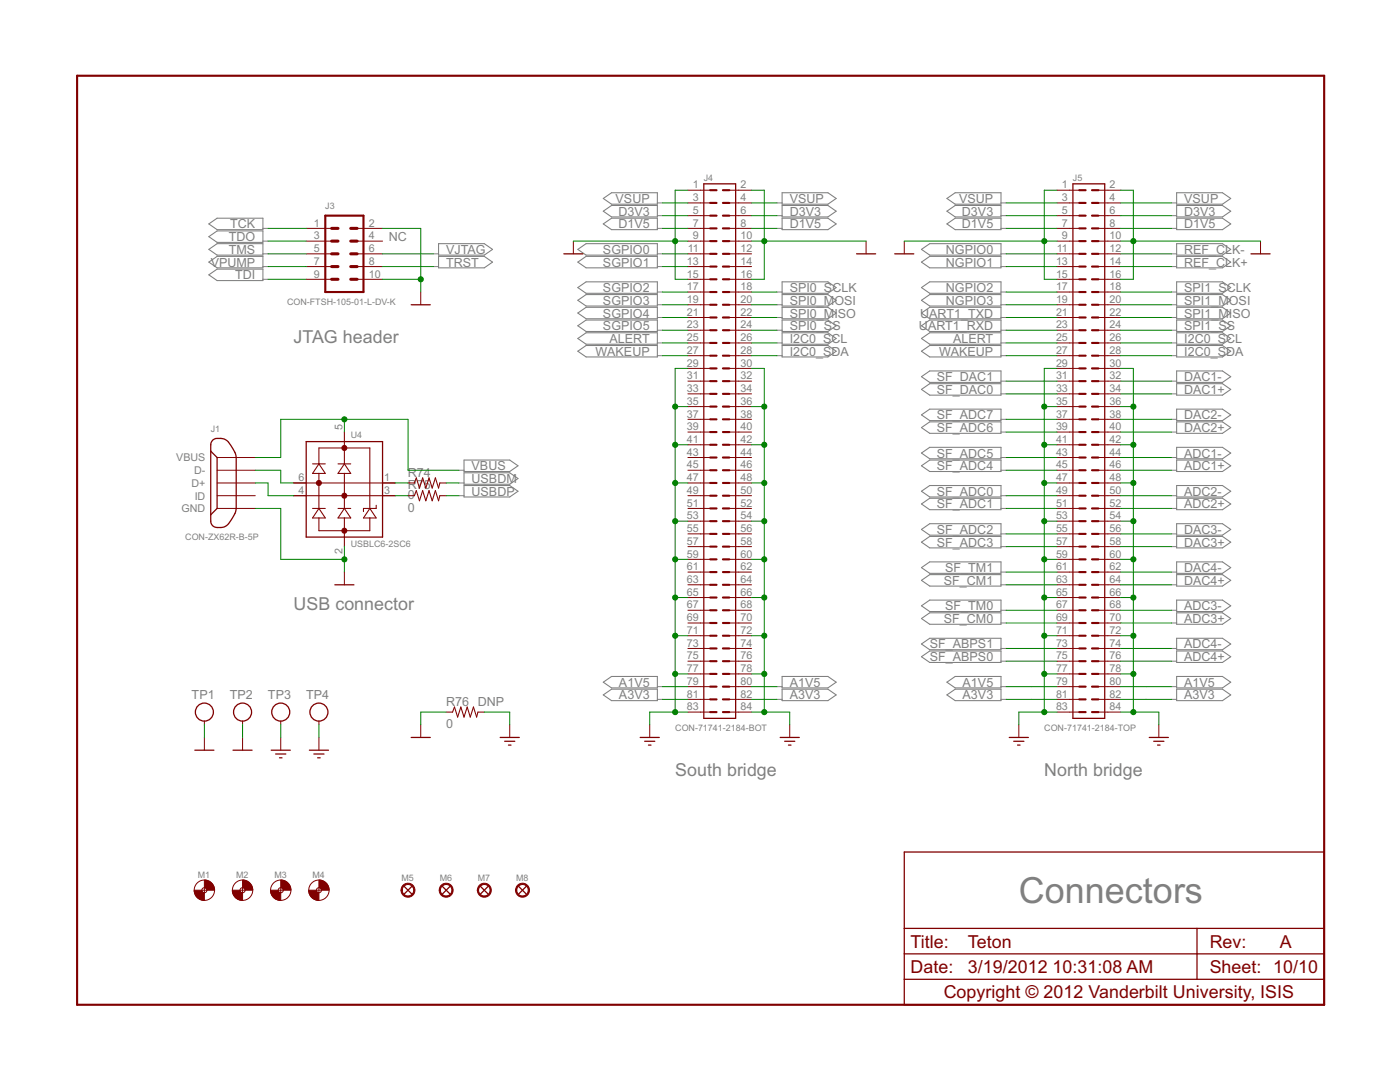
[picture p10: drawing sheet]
<svg xmlns="http://www.w3.org/2000/svg" width="279mm" height="216mm" viewBox="0 0 279 216" stroke-linecap="round" stroke-linejoin="round" font-family="sans-serif">
<g fill="none" stroke="#808080" stroke-width=".21">
<path d="M120.4 39.6l1.6-1.1h9.2v2.2h-9.2zM156.1 38.5h9.1l1.7 1.1-1.7 1.1h-9.1zM189 39.6l1.6-1.1h9.2v2.2h-9.2zM234.8 38.5h9.2l1.6 1.1-1.6 1.1h-9.2zM41.7 44.7l1.6-1.2h9.2v2.3h-9.2zM41.7 52.3l1.6-1.1h9.2v2.2h-9.2zM41.7 47.2l1.6-1.1h9.2v2.3h-9.2zM41.7 49.8l1.6-1.2h9.2v2.3h-9.2zM41.7 54.8l1.6-1.1h9.2v2.3h-9.2zM87.5 48.6h9.1l1.7 1.2-1.7 1.1h-9.1zM87.5 51.2h9.1l1.7 1.1-1.7 1.1h-9.1zM115.3 49.8l1.7-1.2h14.2v2.3h-14.2z"/>
<path d="M115.3 52.3l1.7-1.1h14.2v2.2h-14.2zM115.3 57.4l1.7-1.2h14.2v2.3h-14.2zM115.3 59.9l1.7-1.1h14.2v2.3h-14.2zM120.4 42.1l1.6-1.1h9.2v2.3h-9.2zM120.4 44.7l1.6-1.2h9.2v2.3h-9.2zM156.1 41h9.1l1.7 1.1-1.7 1.2h-9.1zM156.1 43.5h9.1l1.7 1.2-1.7 1.1h-9.1zM156.1 56.2h9.1l1.7 1.2-1.7 1.1h-9.1zM156.1 58.8h9.1l1.7 1.1-1.7 1.2h-9.1zM183.9 49.8l1.6-1.2h14.3v2.3h-14.3zM183.9 52.3l1.6-1.1h14.3v2.2h-14.3zM183.9 57.4l1.6-1.2h14.3v2.3h-14.3z"/>
<path d="M183.9 59.9l1.6-1.1h14.3v2.3h-14.3zM189 42.1l1.6-1.1h9.2v2.3h-9.2zM189 44.7l1.6-1.2h9.2v2.3h-9.2zM234.8 41h9.2l1.6 1.1-1.6 1.2h-9.2zM234.8 43.5h9.2l1.6 1.2-1.6 1.1h-9.2zM234.8 48.6h9.2l1.6 1.2-1.6 1.1h-9.2zM234.8 51.2h9.2l1.6 1.1-1.6 1.1h-9.2zM234.8 56.2h9.2l1.6 1.2-1.6 1.1h-9.2zM234.8 58.8h9.2l1.6 1.1-1.6 1.2h-9.2zM115.3 62.5l1.7-1.2h14.2v2.3h-14.2zM115.3 65l1.7-1.1h14.2v2.2h-14.2zM115.3 67.5l1.7-1.1h14.2v2.3h-14.2z"/>
<path d="M115.3 70.1l1.7-1.2h14.2v2.3h-14.2zM156.1 61.3h9.1l1.7 1.2-1.7 1.1h-9.1zM156.1 63.9h9.1l1.7 1.1-1.7 1.1h-9.1zM156.1 66.4h9.1l1.7 1.1-1.7 1.2h-9.1zM156.1 68.9h9.1l1.7 1.2-1.7 1.1h-9.1zM183.9 62.5l1.6-1.2h14.3v2.3h-14.3zM183.9 65l1.6-1.1h14.3v2.2h-14.3zM183.9 67.5l1.6-1.1h14.3v2.3h-14.3zM183.9 70.1l1.6-1.2h14.3v2.3h-14.3zM183.9 75.2l1.6-1.2h14.3v2.3h-14.3zM183.9 77.7l1.6-1.1h14.3v2.2h-14.3zM234.8 61.3h9.2l1.6 1.2-1.6 1.1h-9.2z"/>
<path d="M234.8 63.9h9.2l1.6 1.1-1.6 1.1h-9.2zM234.8 66.4h9.2l1.6 1.1-1.6 1.2h-9.2zM234.8 68.9h9.2l1.6 1.2-1.6 1.1h-9.2zM234.8 74h9.2l1.6 1.2-1.6 1.1h-9.2zM234.8 76.6h9.2l1.6 1.1-1.6 1.1h-9.2zM92.6 96.9h9.1l1.7 1.1-1.7 1.2h-9.1zM92.6 91.8h9.1l1.7 1.1-1.7 1.2h-9.1zM92.6 94.3h9.1l1.7 1.2-1.7 1.1h-9.1zM183.9 82.8l1.6-1.2h14.3v2.3h-14.3zM183.9 85.3l1.6-1.1h14.3v2.3h-14.3zM183.9 90.4l1.6-1.1h14.3v2.2h-14.3zM183.9 92.9l1.6-1.1h14.3v2.3h-14.3z"/>
<path d="M183.9 98l1.6-1.1h14.3v2.3h-14.3zM234.8 81.6h9.2l1.6 1.2-1.6 1.1h-9.2zM234.8 84.2h9.2l1.6 1.1-1.6 1.2h-9.2zM234.8 89.3h9.2l1.6 1.1-1.6 1.1h-9.2zM234.8 91.8h9.2l1.6 1.1-1.6 1.2h-9.2zM234.8 96.9h9.2l1.6 1.1-1.6 1.2h-9.2zM234.8 99.4h9.2l1.6 1.2-1.6 1.1h-9.2zM183.9 100.6l1.6-1.2h14.3v2.3h-14.3zM183.9 105.6l1.6-1.1h14.3v2.3h-14.3zM183.9 108.2l1.6-1.2h14.3v2.3h-14.3zM183.9 113.3l1.6-1.2h14.3v2.3h-14.3zM183.9 115.8l1.6-1.1h14.3v2.2h-14.3z"/>
<path d="M234.8 104.5h9.2l1.6 1.1-1.6 1.2h-9.2zM234.8 107h9.2l1.6 1.2-1.6 1.1h-9.2zM234.8 112.1h9.2l1.6 1.2-1.6 1.1h-9.2zM234.8 114.7h9.2l1.6 1.1-1.6 1.1h-9.2zM234.8 119.7h9.2l1.6 1.2-1.6 1.1h-9.2zM120.4 136.1l1.6-1.1h9.2v2.3h-9.2zM120.4 138.7l1.6-1.2h9.2v2.3h-9.2zM156.1 135h9.1l1.7 1.1-1.7 1.2h-9.1zM156.1 137.5h9.1l1.7 1.2-1.7 1.1h-9.1zM183.9 120.9l1.6-1.2h14.3v2.3h-14.3zM183.9 123.4l1.6-1.1h14.3v2.3h-14.3zM183.9 128.5l1.6-1.1h14.3v2.2h-14.3z"/>
<path d="M183.9 131l1.6-1.1h14.3v2.3h-14.3zM189 138.7l1.6-1.2h9.2v2.3h-9.2zM189 136.1l1.6-1.1h9.2v2.3h-9.2zM234.8 137.5h9.2l1.6 1.2-1.6 1.1h-9.2zM234.8 135h9.2l1.6 1.1-1.6 1.2h-9.2zM234.8 122.3h9.2l1.6 1.1-1.6 1.2h-9.2zM234.8 127.4h9.2l1.6 1.1-1.6 1.1h-9.2zM234.8 129.9h9.2l1.6 1.1-1.6 1.2h-9.2z"/>
</g>
<g fill="none" stroke="#808080" stroke-width=".2">
<path d="M52.5 45.6h1M52.5 48.1h1M52.5 50.7h1M52.5 53.2h1M52.5 55.7h1M86.5 50.7h1M86.5 53.2h1M131.2 40.5h1M131.2 43h1M131.2 45.6h1M131.2 50.7h1M131.2 53.2h1"/>
<path d="M131.2 58.3h1M155.1 40.5h1M155.1 43h1M155.1 45.6h1M155.1 58.3h1M199.8 40.5h1M199.8 43h1M199.8 45.6h1M199.8 50.7h1M199.8 53.2h1M199.8 58.3h1M233.8 40.5h1"/>
<path d="M233.8 43h1M233.8 45.6h1M233.8 50.7h1M233.8 53.2h1M233.8 58.3h1M118.9 68.9h10.8M131.2 68.4h1M131.2 71h1M131.2 65.9h1M131.2 60.8h1M131.2 63.4h1M155.1 68.4h1"/>
<path d="M155.1 71h1M155.1 65.9h1M155.1 60.8h1M155.1 63.4h1M187.4 68.9h10.8M199.8 78.6h1M199.8 76.1h1M199.8 68.4h1M199.8 71h1M199.8 65.9h1M199.8 60.8h1M199.8 63.4h1"/>
<path d="M233.8 78.6h1M233.8 76.1h1M233.8 68.4h1M233.8 71h1M233.8 65.9h1M233.8 60.8h1M233.8 63.4h1M91.6 98.9h1M91.6 93.8h1M91.6 96.4h1M199.8 86.2h1M199.8 83.7h1"/>
<path d="M199.8 98.9h1M199.8 93.8h1M199.8 91.3h1M233.8 86.2h1M233.8 83.7h1M233.8 98.9h1M233.8 93.8h1M233.8 91.3h1M199.8 116.7h1M199.8 114.2h1M199.8 109.1h1M199.8 106.5h1"/>
<path d="M199.8 101.5h1M233.8 116.7h1M233.8 114.2h1M233.8 109.1h1M233.8 106.5h1M233.8 101.5h1M131.2 139.6h1M131.2 137h1M155.1 139.6h1M155.1 137h1M199.8 139.6h1M199.8 137h1"/>
<path d="M199.8 131.9h1M199.8 129.4h1M199.8 124.3h1M199.8 121.8h1M233.8 139.6h1M233.8 137h1M233.8 131.9h1M233.8 129.4h1M233.8 124.3h1M233.8 121.8h1"/>
</g>
<g fill="none" stroke="#800000" stroke-width=".25">
<path d="M140.5 36.7h6.3v106.6h-6.3zM214.1 36.7h6.4v106.6h-6.4zM112.5 50.7h3.8M170.9 50.7h3.9M178.6 50.7h3.8M249.7 50.7h3.8M82.1 60.8h3.8M42.1 90l1.2 1.3v10.2l-1.2 1.2M42.5 87.8a2.56 2.56 0 0 1 3.6 1.1l.8 1.4 .2 1v10.2a6.1 6.1 0 0 1-2.3 3.6 2 2 0 0 1-2.6-.6l-.1-.5v-15.2l.1-.6zM61.1 88.1h15.2v19.1h-15.2zM66.8 116.7h3.8M38.9 149.7h3.8"/>
<path d="M46.5 149.7h3.8M54.1 149.7h3.8M55 150.5h2M55.8 151.2h.5M61.7 149.7h3.9M62.6 150.5h2.1M63.4 151.2h.5M82.1 147.2h3.8M99.8 147.2h3.8M100.7 147.9h2M101.5 148.7h.5M127.8 147.2h3.8"/>
<path d="M128.7 147.9h2M129.4 148.7h.5M155.7 147.2h3.8M156.6 147.9h2M157.4 148.7h.5M201.4 147.2h3.8M202.3 147.9h2M203.1 148.7h.5M229.4 147.2h3.8M230.3 147.9h2M231 148.7h.5M80.7 176.9l1.5 1.5"/>
<path d="M82.2 176.9l-1.5 1.5M88.3 176.9l1.5 1.5M89.8 176.9l-1.5 1.5M95.9 176.9l1.5 1.5M97.4 176.9l-1.5 1.5M103.5 176.9l1.5 1.5M105 176.9l-1.5 1.5M180.5 170h83.8v30.5h-83.8zM180.5 195.4h83.8M180.5 190.3h83.8M180.5 185.3h83.8M238.9 185.3v10.1"/>
<circle cx="40.8" cy="142.1" r="1.8"/>
<circle cx="48.4" cy="142.1" r="1.8"/>
<circle cx="56" cy="142.1" r="1.8"/>
<circle cx="63.6" cy="142.1" r="1.8"/>
</g>
<g fill="none" stroke="#800000" stroke-width=".2">
<path d="M137.3 38h4.4M145.5 38h4.5M210.9 38h4.5M219.2 38h4.4M61.1 45.6h5.1M61.1 48.1h5.1M61.1 50.7h5.1M61.1 53.2h5.1M61.1 55.7h5.1M71.3 45.6h5M71.3 48.1h5M71.3 50.7h5"/>
<path d="M71.3 53.2h5M71.3 55.7h5M84 58.3v2.5M114.4 48.1v2.6M137.3 40.5h4.4M137.3 43h4.4M137.3 45.6h4.4M137.3 48.1h4.4M137.3 50.7h4.4M137.3 53.2h4.4M137.3 55.7h4.4M137.3 58.3h4.4"/>
<path d="M145.5 40.5h4.5M145.5 43h4.5M145.5 45.6h4.5M145.5 48.1h4.5M145.5 50.7h4.5M145.5 53.2h4.5M145.5 55.7h4.5M145.5 58.3h4.5M172.8 48.1v2.6M180.5 48.1v2.6M210.9 40.5h4.5M210.9 43h4.5"/>
<path d="M210.9 45.6h4.5M210.9 48.1h4.5M210.9 50.7h4.5M210.9 53.2h4.5M210.9 55.7h4.5M210.9 58.3h4.5M219.2 40.5h4.4M219.2 43h4.4M219.2 45.6h4.4M219.2 48.1h4.4M219.2 50.7h4.4M219.2 53.2h4.4"/>
<path d="M219.2 55.7h4.4M219.2 58.3h4.4M251.6 48.1v2.6M137.3 60.8h4.4M137.3 63.4h4.4M137.3 65.9h4.4M137.3 68.4h4.4M137.3 71h4.4M137.3 73.5h4.4M137.3 76.1h4.4M137.3 78.6h4.4M145.5 60.8h4.5"/>
<path d="M145.5 63.4h4.5M145.5 65.9h4.5M145.5 68.4h4.5M145.5 71h4.5M145.5 73.5h4.5M145.5 76.1h4.5M145.5 78.6h4.5M210.9 60.8h4.5M210.9 63.4h4.5M210.9 65.9h4.5M210.9 68.4h4.5M210.9 71h4.5"/>
<path d="M210.9 73.5h4.5M210.9 76.1h4.5M210.9 78.6h4.5M219.2 60.8h4.4M219.2 63.4h4.4M219.2 65.9h4.4M219.2 68.4h4.4M219.2 71h4.4M219.2 73.5h4.4M219.2 76.1h4.4M219.2 78.6h4.4M43.3 91.3h7.6"/>
<path d="M43.3 93.8h7.6M43.3 96.4h7.6M43.3 98.9h7.6M58.6 96.4h2.5M58.6 98.9h2.5M76.3 96.4h2.6M76.3 98.9h2.6M137.3 81.1h4.4M137.3 83.7h4.4M137.3 86.2h4.4M137.3 88.8h4.4M137.3 91.3h4.4"/>
<path d="M137.3 93.8h4.4M137.3 96.4h4.4M137.3 98.9h4.4M145.5 81.1h4.5M145.5 83.7h4.5M145.5 86.2h4.5M145.5 88.8h4.5M145.5 91.3h4.5M145.5 93.8h4.5M145.5 96.4h4.5M145.5 98.9h4.5M210.9 81.1h4.5"/>
<path d="M210.9 83.7h4.5M210.9 86.2h4.5M210.9 88.8h4.5M210.9 91.3h4.5M210.9 93.8h4.5M210.9 96.4h4.5M210.9 98.9h4.5M219.2 81.1h4.4M219.2 83.7h4.4M219.2 86.2h4.4M219.2 88.8h4.4M219.2 91.3h4.4"/>
<path d="M219.2 93.8h4.4M219.2 96.4h4.4M219.2 98.9h4.4M43.3 101.5h7.6M68.7 114.2v2.5M137.3 101.5h4.4M137.3 104h4.4M137.3 106.5h4.4M137.3 109.1h4.4M137.3 111.6h4.4M137.3 114.2h4.4M137.3 116.7h4.4"/>
<path d="M137.3 119.2h4.4M145.5 101.5h4.5M145.5 104h4.5M145.5 106.5h4.5M145.5 109.1h4.5M145.5 111.6h4.5M145.5 114.2h4.5M145.5 116.7h4.5M145.5 119.2h4.5M210.9 101.5h4.5M210.9 104h4.5M210.9 106.5h4.5"/>
<path d="M210.9 109.1h4.5M210.9 111.6h4.5M210.9 114.2h4.5M210.9 116.7h4.5M210.9 119.2h4.5M219.2 101.5h4.4M219.2 104h4.4M219.2 106.5h4.4M219.2 109.1h4.4M219.2 111.6h4.4M219.2 114.2h4.4M219.2 116.7h4.4"/>
<path d="M219.2 119.2h4.4M137.3 121.8h4.4M137.3 124.3h4.4M137.3 126.9h4.4M137.3 129.4h4.4M137.3 131.9h4.4M137.3 134.5h4.4M137.3 137h4.4M137.3 139.6h4.4M145.5 121.8h4.5M145.5 124.3h4.5M145.5 126.9h4.5"/>
<path d="M145.5 129.4h4.5M145.5 131.9h4.5M145.5 134.5h4.5M145.5 137h4.5M145.5 139.6h4.5M210.9 121.8h4.5M210.9 124.3h4.5M210.9 126.9h4.5M210.9 129.4h4.5M210.9 131.9h4.5M210.9 134.5h4.5M210.9 137h4.5"/>
<path d="M210.9 139.6h4.5M219.2 121.8h4.4M219.2 124.3h4.4M219.2 126.9h4.4M219.2 129.4h4.4M219.2 131.9h4.4M219.2 134.5h4.4M219.2 137h4.4M219.2 139.6h4.4M40.8 143.8v.8M40.8 147.2v2.5M48.4 143.8v.8"/>
<path d="M48.4 147.2v2.5M56 143.8v.8M56 147.2v2.5M63.6 143.8v.8M63.6 147.2v2.5M84 144.6v2.6M101.7 144.6v2.6M129.7 144.6v2.6M137.3 142.1h4.4M145.5 142.1h4.5M157.6 144.6v2.6M203.3 144.6v2.6"/>
<path d="M210.9 142.1h4.5M219.2 142.1h4.4M231.3 144.6v2.6M40.3 177.6h1M40.8 177.1v1M47.9 177.6h1M48.4 177.1v1M55.5 177.6h1M56 177.1v1M63.1 177.6h1.1M63.6 177.1v1"/>
<circle cx="40.8" cy="177.6" r="2.03"/>
<circle cx="40.8" cy="177.6" r=".51"/>
<circle cx="48.4" cy="177.6" r="2.03"/>
<circle cx="48.4" cy="177.6" r=".51"/>
<circle cx="56" cy="177.6" r="2.03"/>
<circle cx="56" cy="177.6" r=".51"/>
<circle cx="63.6" cy="177.6" r="2.03"/>
<circle cx="63.6" cy="177.6" r=".51"/>
</g>
<g fill="none" stroke="#800000" stroke-width=".42">
<path d="M15.4 15.1h248.9v185.4h-248.9zM141.7 38h1.3M144.3 38h1.2M215.4 38h1.3M217.9 38h1.3M64.9 43h7.6v15.3h-7.6zM141.7 40.5h1.3M141.7 43h1.3M141.7 45.6h1.3M141.7 48.1h1.3M141.7 50.7h1.3M141.7 53.2h1.3"/>
<path d="M141.7 55.7h1.3M141.7 58.3h1.3M144.3 40.5h1.2M144.3 43h1.2M144.3 45.6h1.2M144.3 48.1h1.2M144.3 50.7h1.2M144.3 53.2h1.2M144.3 55.7h1.2M144.3 58.3h1.2M215.4 40.5h1.3M215.4 43h1.3"/>
<path d="M215.4 45.6h1.3M215.4 48.1h1.3M215.4 50.7h1.3M215.4 53.2h1.3M215.4 55.7h1.3M215.4 58.3h1.3M217.9 40.5h1.3M217.9 43h1.3M217.9 45.6h1.3M217.9 48.1h1.3M217.9 50.7h1.3M217.9 53.2h1.3"/>
<path d="M217.9 55.7h1.3M217.9 58.3h1.3M141.7 60.8h1.3M141.7 63.4h1.3M141.7 65.9h1.3M141.7 68.4h1.3M141.7 71h1.3M141.7 73.5h1.3M141.7 76.1h1.3M141.7 78.6h1.3M144.3 60.8h1.2M144.3 63.4h1.2"/>
<path d="M144.3 65.9h1.2M144.3 68.4h1.2M144.3 71h1.2M144.3 73.5h1.2M144.3 76.1h1.2M144.3 78.6h1.2M215.4 60.8h1.3M215.4 63.4h1.3M215.4 65.9h1.3M215.4 68.4h1.3M215.4 71h1.3M215.4 73.5h1.3"/>
<path d="M215.4 76.1h1.3M215.4 78.6h1.3M217.9 60.8h1.3M217.9 63.4h1.3M217.9 65.9h1.3M217.9 68.4h1.3M217.9 71h1.3M217.9 73.5h1.3M217.9 76.1h1.3M217.9 78.6h1.3M141.7 81.1h1.3M141.7 83.7h1.3"/>
<path d="M141.7 86.2h1.3M141.7 88.8h1.3M141.7 91.3h1.3M141.7 93.8h1.3M141.7 96.4h1.3M141.7 98.9h1.3M144.3 81.1h1.2M144.3 83.7h1.2M144.3 86.2h1.2M144.3 88.8h1.2M144.3 91.3h1.2M144.3 93.8h1.2"/>
<path d="M144.3 96.4h1.2M144.3 98.9h1.2M215.4 81.1h1.3M215.4 83.7h1.3M215.4 86.2h1.3M215.4 88.8h1.3M215.4 91.3h1.3M215.4 93.8h1.3M215.4 96.4h1.3M215.4 98.9h1.3M217.9 81.1h1.3M217.9 83.7h1.3"/>
<path d="M217.9 86.2h1.3M217.9 88.8h1.3M217.9 91.3h1.3M217.9 93.8h1.3M217.9 96.4h1.3M217.9 98.9h1.3M141.7 101.5h1.3M141.7 104h1.3M141.7 106.5h1.3M141.7 109.1h1.3M141.7 111.6h1.3M141.7 114.2h1.3"/>
<path d="M141.7 116.7h1.3M141.7 119.2h1.3M144.3 101.5h1.2M144.3 104h1.2M144.3 106.5h1.2M144.3 109.1h1.2M144.3 111.6h1.2M144.3 114.2h1.2M144.3 116.7h1.2M144.3 119.2h1.2M215.4 101.5h1.3M215.4 104h1.3"/>
<path d="M215.4 106.5h1.3M215.4 109.1h1.3M215.4 111.6h1.3M215.4 114.2h1.3M215.4 116.7h1.3M215.4 119.2h1.3M217.9 101.5h1.3M217.9 104h1.3M217.9 106.5h1.3M217.9 109.1h1.3M217.9 111.6h1.3M217.9 114.2h1.3"/>
<path d="M217.9 116.7h1.3M217.9 119.2h1.3M141.7 121.8h1.3M141.7 124.3h1.3M141.7 126.9h1.3M141.7 129.4h1.3M141.7 131.9h1.3M141.7 134.5h1.3M141.7 137h1.3M141.7 139.6h1.3M144.3 121.8h1.2M144.3 124.3h1.2"/>
<path d="M144.3 126.9h1.2M144.3 129.4h1.2M144.3 131.9h1.2M144.3 134.5h1.2M144.3 137h1.2M144.3 139.6h1.2M215.4 121.8h1.3M215.4 124.3h1.3M215.4 126.9h1.3M215.4 129.4h1.3M215.4 131.9h1.3M215.4 134.5h1.3"/>
<path d="M215.4 137h1.3M215.4 139.6h1.3M217.9 121.8h1.3M217.9 124.3h1.3M217.9 126.9h1.3M217.9 129.4h1.3M217.9 131.9h1.3M217.9 134.5h1.3M217.9 137h1.3M217.9 139.6h1.3M141.7 142.1h1.3M144.3 142.1h1.2"/>
<path d="M215.4 142.1h1.3M217.9 142.1h1.3"/>
</g>
<path d="M66.2 50.7h1.3M66.2 48.1h1.3M66.2 45.6h1.3M66.2 55.7h1.3M66.2 53.2h1.3M70 50.7h1.3M70 48.1h1.3M70 45.6h1.3M70 55.7h1.3M70 53.2h1.3" fill="none" stroke="#800000" stroke-width=".61"/>
<g fill="none" stroke="#800000" stroke-width=".21">
<path d="M58.6 98.9h20.3M58.6 96.4h20.3M62.4 92.6h2.5M63.6 92.6l1.3 1.9h-2.5zM63.6 92.6v-3.2h10.2v12.1M63.6 94.5v7M67.5 92.6h2.5M68.7 92.6l1.3 1.9h-2.5zM68.7 86.2v6.4M68.7 94.5v7M81.4 98.9h1.3l.4-1 .6 2 .6-2 .7 2 .6-2 .7 2 .6-2 .6 2 .3-1h1.2M81.4 96.4h1.3l.4-1 .6 2 .6-2 .7 2 .6-2 .7 2 .6-2 .6 2 .3-1h1.2"/>
<path d="M62.4 101.5h2.5M63.6 101.5l1.3 1.9h-2.5zM63.6 103.4v2.5h10.2v-2.5M67.5 101.5h2.5M68.7 101.5l1.3 1.9h-2.5zM68.7 103.4v5.7M73.8 101.5l1.3 1.9h-2.6zM75.1 100.8v.7h-2.6v.6M89 142.1h1.3l.4-1 .6 2 .7-2 .6 2 .6-2 .7 2 .6-2 .6 2 .3-1h1.2"/>
</g>
<g fill="#800000" stroke="#800000" stroke-width=".2">
<path d="M40.8 175.6a2.04 2.04 0 0 1 2 2h-1.5l-.2-.4-.3-.1z" fill-rule="evenodd"/>
<path d="M38.8 177.6h1.5l.1 .3 .4 .2v1.6a2 2 0 0 1-2-2.1z" fill-rule="evenodd"/>
<path d="M48.4 175.6a2.04 2.04 0 0 1 2 2h-1.5l-.2-.4-.3-.1z" fill-rule="evenodd"/>
<path d="M46.4 177.6h1.5l.1 .3 .4 .2v1.6a2 2 0 0 1-2-2.1z" fill-rule="evenodd"/>
<path d="M56 175.6a2.04 2.04 0 0 1 2.1 2h-1.6l-.2-.4-.3-.1z" fill-rule="evenodd"/>
<path d="M54 177.6h1.5l.1 .3 .4 .2v1.6a2 2 0 0 1-2-2.1z" fill-rule="evenodd"/>
<path d="M63.6 175.6a2.04 2.04 0 0 1 2.1 2h-1.5l-.3-.4-.3-.1z" fill-rule="evenodd"/>
<path d="M61.6 177.6h1.5l.1 .3 .4 .2v1.6a2 2 0 0 1-2-2.1z" fill-rule="evenodd"/>
<path d="M80.4 176.7a1.4 1.4 0 0 1 2.2 .2 1.4 1.4 0 0 1-.8 2.1 1.4 1.4 0 0 1-1.8-1.4h.3a1.14 1.14 0 0 1 1.7-.9 1.14 1.14 0 0 1 .1 1.9 1.14 1.14 0 0 1-1.8-.7v-.3h-.3z" fill-rule="evenodd"/>
<path d="M88 176.7a1.4 1.4 0 0 1 2.2 .2 1.4 1.4 0 0 1-.8 2.1 1.4 1.4 0 0 1-1.7-1.4h.2a1.14 1.14 0 0 1 1.7-.9 1.14 1.14 0 0 1 .1 1.9 1.14 1.14 0 0 1-1.8-.7v-.3h-.2z" fill-rule="evenodd"/>
<path d="M95.6 176.7a1.4 1.4 0 0 1 2.3 .2 1.4 1.4 0 0 1-.9 2.1 1.4 1.4 0 0 1-1.8-1.4h.3a1.15 1.15 0 0 1 1.6-1 1.15 1.15 0 0 1 .3 1.9 1.15 1.15 0 0 1-1.9-.6v-.3h-.3z" fill-rule="evenodd"/>
<path d="M103.3 176.7a1.4 1.4 0 0 1 2.2 .2 1.4 1.4 0 0 1-.9 2.1 1.4 1.4 0 0 1-1.7-1.4h.2a1.15 1.15 0 0 1 1.6-1 1.15 1.15 0 0 1 .3 1.9 1.15 1.15 0 0 1-1.8-.6l-.1-.3h-.2z" fill-rule="evenodd"/>
<circle cx="68.7" cy="98.9" r=".51"/>
<circle cx="63.7" cy="96.4" r=".51"/>
<circle cx="68.7" cy="89.4" r=".51"/>
<circle cx="68.7" cy="105.9" r=".51"/>
</g>
<g fill="none" stroke="#008000" stroke-width=".2">
<path d="M137.3 38h-2.6v17.7h2.6M150 38h2.5v17.7h-2.5M210.9 38h-2.5v17.7h2.5M223.6 38h2.6v17.7h-2.6M53.5 45.6h7.6M53.5 48.1h7.6M53.5 55.7h7.6M53.5 53.2h7.6M53.5 50.7h7.6M76.3 45.6h7.7v12.7M76.3 55.7h7.7M76.3 53.2h10.2"/>
<path d="M76.3 50.7h10.2M114.4 48.1h22.9M132.2 40.5h5.1M132.2 43h5.1M132.2 45.6h5.1M132.2 53.2h5.1M132.2 50.7h5.1M132.2 58.3h5.1M150 40.5h5.1M150 43h5.1M150 45.6h5.1M150 48.1h22.8"/>
<path d="M150 58.3h5.1M180.5 48.1h30.4M200.8 40.5h10.1M200.8 43h10.1M200.8 45.6h10.1M200.8 53.2h10.1M200.8 50.7h10.1M200.8 58.3h10.1M223.6 40.5h10.2M223.6 43h10.2M223.6 45.6h10.2M223.6 48.1h28"/>
<path d="M223.6 53.2h10.2M223.6 50.7h10.2M223.6 58.3h10.2M132.2 68.4h5.1M132.2 71h5.1M132.2 65.9h5.1M132.2 63.4h5.1M132.2 60.8h5.1M137.3 73.5h-2.6v68.6M150 73.5h2.5v68.6M150 68.4h5.1M150 71h5.1"/>
<path d="M150 65.9h5.1M150 63.4h5.1M150 60.8h5.1M200.8 78.6h10.1M200.8 76.1h10.1M200.8 68.4h10.1M200.8 71h10.1M200.8 65.9h10.1M200.8 63.4h10.1M200.8 60.8h10.1M210.9 73.5h-2.5v68.6M223.6 73.5h2.6v68.6"/>
<path d="M223.6 78.6h10.2M223.6 76.1h10.2M223.6 68.4h10.2M223.6 71h10.2M223.6 65.9h10.2M223.6 63.4h10.2M223.6 60.8h10.2M50.9 91.3h5.1v-7.6h25.4v10.1h10.2M50.9 93.8h5.1v2.6h2.6M50.9 96.4h2.6v2.5h5.1M68.7 83.7v2.5M78.9 96.4h2.5"/>
<path d="M78.9 98.9h2.5M89 96.4h2.6M89 98.9h2.6M134.7 81.1h2.6M134.7 96.4h2.6M134.7 88.8h2.6M150 81.1h2.5M150 96.4h2.5M150 88.8h2.5M200.8 86.2h10.1M200.8 83.7h10.1M200.8 93.8h10.1"/>
<path d="M200.8 91.3h10.1M200.8 98.9h10.1M208.4 81.1h2.5M208.4 96.4h2.5M208.4 88.8h2.5M223.6 81.1h2.6M223.6 96.4h2.6M223.6 88.8h2.6M223.6 86.2h10.2M223.6 83.7h10.2M223.6 93.8h10.2M223.6 91.3h10.2"/>
<path d="M223.6 98.9h10.2M50.9 101.5h5.1v10.1h12.7M68.7 109.1v5.1M134.7 111.6h2.6M134.7 104h2.6M134.7 119.2h2.6M150 111.6h2.5M150 104h2.5M150 119.2h2.5M200.8 101.5h10.1M200.8 106.5h10.1M200.8 109.1h10.1"/>
<path d="M200.8 114.2h10.1M200.8 116.7h10.1M208.4 111.6h2.5M208.4 104h2.5M208.4 119.2h2.5M223.6 101.5h10.2M223.6 111.6h2.6M223.6 104h2.6M223.6 119.2h2.6M223.6 106.5h10.2M223.6 109.1h10.2M223.6 114.2h10.2"/>
<path d="M223.6 116.7h10.2M132.2 137h5.1M132.2 139.6h5.1M134.7 134.5h2.6M134.7 126.9h2.6M150 137h5.1M150 139.6h5.1M150 134.5h2.5M150 126.9h2.5M200.8 137h10.1M200.8 139.6h10.1M200.8 121.8h10.1"/>
<path d="M200.8 124.3h10.1M200.8 129.4h10.1M200.8 131.9h10.1M208.4 134.5h2.5M208.4 126.9h2.5M223.6 137h10.2M223.6 139.6h10.2M223.6 134.5h2.6M223.6 126.9h2.6M223.6 121.8h10.2M223.6 124.3h10.2M223.6 129.4h10.2"/>
<path d="M223.6 131.9h10.2M40.8 144.6v2.6M48.4 144.6v2.6M56 144.6v2.6M63.6 144.6v2.6M89 142.1h-5v2.5M96.6 142.1h5.1v2.5M137.3 142.1h-7.6v2.5M150 142.1h7.6v2.5M210.9 142.1h-7.6v2.5M223.6 142.1h7.7v2.5"/>
</g>
<g fill="#008000" stroke="#008000" stroke-width=".2">
<circle cx="134.7" cy="48.1" r=".51"/>
<circle cx="152.5" cy="48.1" r=".51"/>
<circle cx="208.4" cy="48.1" r=".51"/>
<circle cx="226.2" cy="48.1" r=".51"/>
<circle cx="68.7" cy="111.6" r=".51"/>
<circle cx="84" cy="55.7" r=".51"/>
<circle cx="134.7" cy="142.1" r=".51"/>
<circle cx="134.7" cy="134.5" r=".51"/>
<circle cx="134.7" cy="81.1" r=".51"/>
<circle cx="134.7" cy="88.8" r=".51"/>
<circle cx="134.7" cy="96.4" r=".51"/>
<circle cx="134.7" cy="104" r=".51"/>
<circle cx="134.7" cy="111.6" r=".51"/>
<circle cx="134.7" cy="119.2" r=".51"/>
<circle cx="134.7" cy="126.9" r=".51"/>
<circle cx="152.5" cy="142.1" r=".51"/>
<circle cx="152.5" cy="134.5" r=".51"/>
<circle cx="152.5" cy="126.9" r=".51"/>
<circle cx="152.5" cy="119.2" r=".51"/>
<circle cx="152.5" cy="111.6" r=".51"/>
<circle cx="152.5" cy="104" r=".51"/>
<circle cx="152.5" cy="96.4" r=".51"/>
<circle cx="152.5" cy="88.8" r=".51"/>
<circle cx="152.5" cy="81.1" r=".51"/>
<circle cx="208.4" cy="142.1" r=".51"/>
<circle cx="208.4" cy="81.1" r=".51"/>
<circle cx="208.4" cy="88.8" r=".51"/>
<circle cx="208.4" cy="96.4" r=".51"/>
<circle cx="208.4" cy="104" r=".51"/>
<circle cx="208.4" cy="111.6" r=".51"/>
<circle cx="208.4" cy="119.2" r=".51"/>
<circle cx="208.4" cy="126.9" r=".51"/>
<circle cx="208.4" cy="134.5" r=".51"/>
<circle cx="226.2" cy="126.9" r=".51"/>
<circle cx="226.2" cy="119.2" r=".51"/>
<circle cx="226.2" cy="111.6" r=".51"/>
<circle cx="226.2" cy="104" r=".51"/>
<circle cx="226.2" cy="96.4" r=".51"/>
<circle cx="226.2" cy="88.8" r=".51"/>
<circle cx="226.2" cy="81.1" r=".51"/>
<circle cx="226.2" cy="142.1" r=".51"/>
<circle cx="226.2" cy="134.5" r=".51"/>
<circle cx="68.7" cy="83.7" r=".51"/>
</g>
<text font-size="8" fill="#808080" x="203.3" y="180.2">Connectors</text>
<g font-size="4" fill="#808080">
<text x="58.6" y="68.4">JTAG header</text>
<text x="58.6" y="121.8">USB connector</text>
<text x="134.8" y="154.8">South bridge</text>
<text x="208.4" y="154.8">North bridge</text>
</g>
<g font-size="4" fill="#800000">
<text x="181.7" y="189.1">Title:</text>
<text x="193.2" y="189.1">Teton</text>
<text x="241.4" y="189.1">Rev:</text>
<text x="255.4" y="189.1">A</text>
<text x="181.7" y="194.1">Date:</text>
<text x="193.2" y="194.1">3/19/2012</text>
<text x="210.1" y="194.1">10:31:08 AM</text>
<text x="241.4" y="194.1">Sheet: 10/10</text>
<text x="188.3" y="199.2">Copyright © 2012 Vanderbilt University, ISIS</text>
</g>
<g font-size="2.8" fill="#808080">
<text x="122.9" y="40.5">VSUP</text>
<text x="157.6" y="40.5">VSUP</text>
<text x="191.4" y="40.5">VSUP</text>
<text x="236.3" y="40.5">VSUP</text>
<text x="45.9" y="45.6">TCK</text>
<text x="123.4" y="43">D3V3</text>
<text x="123.4" y="45.6">D1V5</text>
<text x="157.6" y="43">D3V3</text>
<text x="157.6" y="45.6">D1V5</text>
<text x="192" y="43">D3V3</text>
<text x="192" y="45.6">D1V5</text>
<text x="236.3" y="43">D3V3</text>
<text x="236.3" y="45.6">D1V5</text>
<text x="42.1" y="53.2">VPUMP</text>
<text x="45.7" y="50.7">TMS</text>
<text x="45.7" y="48.1">TDO</text>
<text x="77.6" y="48.1">NC</text>
<text x="89" y="50.7">VJTAG</text>
<text x="89" y="53.2">TRST</text>
<text x="120.3" y="53.2">SGPIO1</text>
<text x="120.3" y="50.7">SGPIO0</text>
<text x="188.8" y="53.2">NGPIO1</text>
<text x="188.8" y="50.7">NGPIO0</text>
<text x="236.3" y="50.7">REF_CLK-</text>
<text x="236.3" y="53.2">REF_CLK+</text>
<text x="46.9" y="55.7">TDI</text>
<text x="120.3" y="58.3">SGPIO2</text>
<text x="157.6" y="58.3">SPI0_SCLK</text>
<text x="188.8" y="58.3">NGPIO2</text>
<text x="236.3" y="58.3">SPI1_SCLK</text>
<text x="120.3" y="63.4">SGPIO4</text>
<text x="120.3" y="60.8">SGPIO3</text>
<text x="120.3" y="65.9">SGPIO5</text>
<text x="157.6" y="60.8">SPI0_MOSI</text>
<text x="157.6" y="63.4">SPI0_MISO</text>
<text x="157.6" y="65.9">SPI0_SS</text>
<text x="183.4" y="65.9">UART1_RXD</text>
<text x="183.7" y="63.4">UART1_TXD</text>
<text x="188.8" y="60.8">NGPIO3</text>
<text x="236.3" y="65.9">SPI1_SS</text>
<text x="236.3" y="63.4">SPI1_MISO</text>
<text x="236.3" y="60.8">SPI1_MOSI</text>
<text x="118.9" y="71">WAKEUP</text>
<text x="121.6" y="68.4">ALERT</text>
<text x="157.6" y="68.4">I2C0_SCL</text>
<text x="157.6" y="71">I2C0_SDA</text>
<text x="187.4" y="71">WAKEUP</text>
<text x="190.2" y="68.4">ALERT</text>
<text x="236.3" y="68.4">I2C0_SCL</text>
<text x="236.3" y="71">I2C0_SDA</text>
<text x="187" y="76.1">SF_DAC1</text>
<text x="236.3" y="76.1">DAC1-</text>
<text x="187" y="83.7">SF_ADC7</text>
<text x="187" y="78.6">SF_DAC0</text>
<text x="236.3" y="78.6">DAC1+</text>
<text x="236.3" y="83.7">DAC2-</text>
<text x="187" y="86.2">SF_ADC6</text>
<text x="236.3" y="86.2">DAC2+</text>
<text x="81.4" y="95.1">R74</text>
<text x="94.1" y="93.8">VBUS</text>
<text x="187" y="93.8">SF_ADC4</text>
<text x="187" y="91.3">SF_ADC5</text>
<text x="236.3" y="93.8">ADC1+</text>
<text x="236.3" y="91.3">ADC1-</text>
<text x="81.4" y="99.5">0</text>
<text x="81.4" y="97.6">R75</text>
<text x="94.1" y="96.4">USBDM</text>
<text x="94.1" y="98.9">USBDP</text>
<text x="187" y="101.4">SF_ADC1</text>
<text x="187" y="98.9">SF_ADC0</text>
<text x="236.3" y="101.4">ADC2+</text>
<text x="236.3" y="98.9">ADC2-</text>
<text x="81.4" y="102.1">0</text>
<text x="187" y="106.5">SF_ADC2</text>
<text x="236.3" y="106.5">DAC3-</text>
<text x="187" y="109.1">SF_ADC3</text>
<text x="236.3" y="109.1">DAC3+</text>
<text x="188.4" y="116.7">SF_CM1</text>
<text x="188.6" y="114.1">SF_TM1</text>
<text x="236.3" y="114.1">DAC4-</text>
<text x="236.3" y="116.7">DAC4+</text>
<text x="188.4" y="124.3">SF_CM0</text>
<text x="188.6" y="121.8">SF_TM0</text>
<text x="236.3" y="121.8">ADC3-</text>
<text x="236.3" y="124.3">ADC3+</text>
<text x="185.6" y="129.4">SF_ABPS1</text>
<text x="185.6" y="131.9">SF_ABPS0</text>
<text x="236.3" y="129.4">ADC4-</text>
<text x="236.3" y="131.9">ADC4+</text>
<text x="123.5" y="137">A1V5</text>
<text x="157.6" y="137">A1V5</text>
<text x="192.1" y="137">A1V5</text>
<text x="236.3" y="137">A1V5</text>
<text x="38.2" y="139.5">TP1</text>
<text x="45.9" y="139.5">TP2</text>
<text x="53.5" y="139.5">TP3</text>
<text x="61.1" y="139.5">TP4</text>
<text x="89" y="140.8">R76 DNP</text>
<text x="123.5" y="139.5">A3V3</text>
<text x="157.6" y="139.5">A3V3</text>
<text x="192.1" y="139.5">A3V3</text>
<text x="236.3" y="139.5">A3V3</text>
<text x="89" y="145.3">0</text>
</g>
<g font-size="2.4" fill="#808080">
<text x="138.3" y="37.6">1</text>
<text x="138.3" y="40.1">3</text>
<text x="147.8" y="37.6">2</text>
<text x="147.8" y="40.1">4</text>
<text x="211.9" y="37.6">1</text>
<text x="211.9" y="40.1">3</text>
<text x="221.5" y="37.6">2</text>
<text x="221.5" y="40.1">4</text>
<text x="62.7" y="45.2">1</text>
<text x="62.7" y="47.8">3</text>
<text x="73.6" y="45.2">2</text>
<text x="73.6" y="47.8">4</text>
<text x="138.3" y="42.7">5</text>
<text x="138.3" y="45.2">7</text>
<text x="138.3" y="47.8">9</text>
<text x="147.8" y="42.7">6</text>
<text x="147.8" y="45.2">8</text>
<text x="147.8" y="47.8">10</text>
<text x="211.9" y="42.7">5</text>
<text x="211.9" y="45.2">7</text>
<text x="211.9" y="47.8">9</text>
<text x="221.5" y="42.7">6</text>
<text x="221.5" y="45.2">8</text>
<text x="221.5" y="47.8">10</text>
<text x="62.7" y="50.3">5</text>
<text x="62.7" y="52.8">7</text>
<text x="73.6" y="50.3">6</text>
<text x="73.6" y="52.8">8</text>
<text x="137.1" y="52.8">13</text>
<text x="137.3" y="50.3">11</text>
<text x="147.8" y="50.3">12</text>
<text x="147.8" y="52.8">14</text>
<text x="210.8" y="52.8">13</text>
<text x="210.9" y="50.3">11</text>
<text x="221.5" y="50.3">12</text>
<text x="221.5" y="52.8">14</text>
<text x="62.7" y="55.4">9</text>
<text x="73.6" y="55.4">10</text>
<text x="137.1" y="55.4">15</text>
<text x="137.1" y="57.9">17</text>
<text x="147.8" y="55.4">16</text>
<text x="147.8" y="57.9">18</text>
<text x="210.8" y="55.4">15</text>
<text x="210.8" y="57.9">17</text>
<text x="221.5" y="55.4">16</text>
<text x="221.5" y="57.9">18</text>
<text x="137.1" y="60.5">19</text>
<text x="137.1" y="63">21</text>
<text x="137.1" y="65.5">23</text>
<text x="147.8" y="60.5">20</text>
<text x="147.8" y="63">22</text>
<text x="147.8" y="65.5">24</text>
<text x="210.8" y="60.5">19</text>
<text x="210.8" y="63">21</text>
<text x="210.8" y="65.5">23</text>
<text x="221.5" y="60.5">20</text>
<text x="221.5" y="63">22</text>
<text x="221.5" y="65.5">24</text>
<text x="137.1" y="68.1">25</text>
<text x="137.1" y="70.6">27</text>
<text x="147.8" y="68.1">26</text>
<text x="147.8" y="70.6">28</text>
<text x="210.8" y="68.1">25</text>
<text x="210.8" y="70.6">27</text>
<text x="221.5" y="68.1">26</text>
<text x="221.5" y="70.6">28</text>
<text x="137.1" y="73.2">29</text>
<text x="137.1" y="75.7">31</text>
<text x="147.8" y="73.2">30</text>
<text x="147.8" y="75.7">32</text>
<text x="210.8" y="73.2">29</text>
<text x="210.8" y="75.7">31</text>
<text x="221.5" y="73.2">30</text>
<text x="221.5" y="75.7">32</text>
<text x="137.1" y="78.2">33</text>
<text x="137.1" y="80.8">35</text>
<text x="137.1" y="83.3">37</text>
<text x="147.8" y="78.2">34</text>
<text x="147.8" y="80.8">36</text>
<text x="147.8" y="83.3">38</text>
<text x="210.8" y="78.2">33</text>
<text x="210.8" y="80.8">35</text>
<text x="210.8" y="83.3">37</text>
<text x="221.5" y="78.2">34</text>
<text x="221.5" y="80.8">36</text>
<text x="221.5" y="83.3">38</text>
<text x="68.4" y="85.9" transform="rotate(-90 68.4 85.9)">5</text>
<text x="137.1" y="85.9">39</text>
<text x="137.1" y="88.4">41</text>
<text x="147.8" y="85.9">40</text>
<text x="147.8" y="88.4">42</text>
<text x="210.8" y="85.9">39</text>
<text x="210.8" y="88.4">41</text>
<text x="221.5" y="85.9">40</text>
<text x="221.5" y="88.4">42</text>
<text x="35.2" y="92.1">VBUS</text>
<text x="38.7" y="94.6">D-</text>
<text x="137.1" y="90.9">43</text>
<text x="137.1" y="93.5">45</text>
<text x="147.8" y="90.9">44</text>
<text x="147.8" y="93.5">46</text>
<text x="210.8" y="90.9">43</text>
<text x="210.8" y="93.5">45</text>
<text x="221.5" y="90.9">44</text>
<text x="221.5" y="93.5">46</text>
<text x="38.2" y="97.1">D+</text>
<text x="38.9" y="99.7">ID</text>
<text x="59.6" y="96">6</text>
<text x="59.6" y="98.6">4</text>
<text x="76.7" y="96">1</text>
<text x="76.7" y="98.6">3</text>
<text x="137.1" y="96">47</text>
<text x="137.1" y="98.6">49</text>
<text x="137.1" y="101.1">51</text>
<text x="147.8" y="96">48</text>
<text x="147.8" y="98.6">50</text>
<text x="147.8" y="101.1">52</text>
<text x="210.8" y="96">47</text>
<text x="210.8" y="98.6">49</text>
<text x="210.8" y="101.1">51</text>
<text x="221.5" y="96">48</text>
<text x="221.5" y="98.6">50</text>
<text x="221.5" y="101.1">52</text>
<text x="36.2" y="102.2">GND</text>
<text x="137.1" y="103.6">53</text>
<text x="137.1" y="106.2">55</text>
<text x="147.8" y="103.6">54</text>
<text x="147.8" y="106.2">56</text>
<text x="210.8" y="103.6">53</text>
<text x="210.8" y="106.2">55</text>
<text x="221.5" y="103.6">54</text>
<text x="221.5" y="106.2">56</text>
<text x="68.4" y="110.6" transform="rotate(-90 68.4 110.6)">2</text>
<text x="137.1" y="108.7">57</text>
<text x="137.1" y="111.3">59</text>
<text x="137.1" y="113.8">61</text>
<text x="147.8" y="108.7">58</text>
<text x="147.8" y="111.3">60</text>
<text x="147.8" y="113.8">62</text>
<text x="210.8" y="108.7">57</text>
<text x="210.8" y="111.3">59</text>
<text x="210.8" y="113.8">61</text>
<text x="221.5" y="108.7">58</text>
<text x="221.5" y="111.3">60</text>
<text x="221.5" y="113.8">62</text>
<text x="137.1" y="116.3">63</text>
<text x="137.1" y="118.9">65</text>
<text x="147.8" y="116.3">64</text>
<text x="147.8" y="118.9">66</text>
<text x="210.8" y="116.3">63</text>
<text x="210.8" y="118.9">65</text>
<text x="221.5" y="116.3">64</text>
<text x="221.5" y="118.9">66</text>
<text x="137.1" y="121.4">67</text>
<text x="137.1" y="123.9">69</text>
<text x="147.8" y="121.4">68</text>
<text x="147.8" y="123.9">70</text>
<text x="210.8" y="121.4">67</text>
<text x="210.8" y="123.9">69</text>
<text x="221.5" y="121.4">68</text>
<text x="221.5" y="123.9">70</text>
<text x="137.1" y="126.5">71</text>
<text x="137.1" y="129">73</text>
<text x="137.1" y="131.6">75</text>
<text x="147.8" y="126.5">72</text>
<text x="147.8" y="129">74</text>
<text x="147.8" y="131.6">76</text>
<text x="210.8" y="126.5">71</text>
<text x="210.8" y="129">73</text>
<text x="210.8" y="131.6">75</text>
<text x="221.5" y="126.5">72</text>
<text x="221.5" y="129">74</text>
<text x="221.5" y="131.6">76</text>
<text x="137.1" y="134.1">77</text>
<text x="137.1" y="136.6">79</text>
<text x="147.8" y="134.1">78</text>
<text x="147.8" y="136.6">80</text>
<text x="210.8" y="134.1">77</text>
<text x="210.8" y="136.6">79</text>
<text x="221.5" y="134.1">78</text>
<text x="221.5" y="136.6">80</text>
<text x="137.1" y="139.2">81</text>
<text x="137.1" y="141.7">83</text>
<text x="147.8" y="139.2">82</text>
<text x="147.8" y="141.7">84</text>
<text x="210.8" y="139.2">81</text>
<text x="210.8" y="141.7">83</text>
<text x="221.5" y="139.2">82</text>
<text x="221.5" y="141.7">84</text>
</g>
<g font-size="2" fill="#808080">
<text x="64.9" y="41.8">J3</text>
<text x="140.5" y="36.1">J4</text>
<text x="214.1" y="36.1">J5</text>
<text x="57.3" y="60.8">CON-FTSH-105-01-L-DV-K</text>
<text x="42.1" y="86.2">J1</text>
<text x="70" y="87.5">U4</text>
<text x="37" y="107.8">CON-ZX62R-B-5P</text>
<text x="70" y="109.1">USBLC6-2SC6</text>
<text x="134.8" y="145.9">CON-71741-2184-BOT</text>
<text x="208.4" y="145.9">CON-71741-2184-TOP</text>
<text x="39.5" y="175.1">M1</text>
<text x="47.1" y="175.1">M2</text>
<text x="54.8" y="175.1">M3</text>
<text x="62.4" y="175.1">M4</text>
<text x="80.1" y="175.7">M5</text>
<text x="87.8" y="175.7">M6</text>
<text x="95.4" y="175.7">M7</text>
<text x="103" y="175.7">M8</text>
</g>
</svg>
